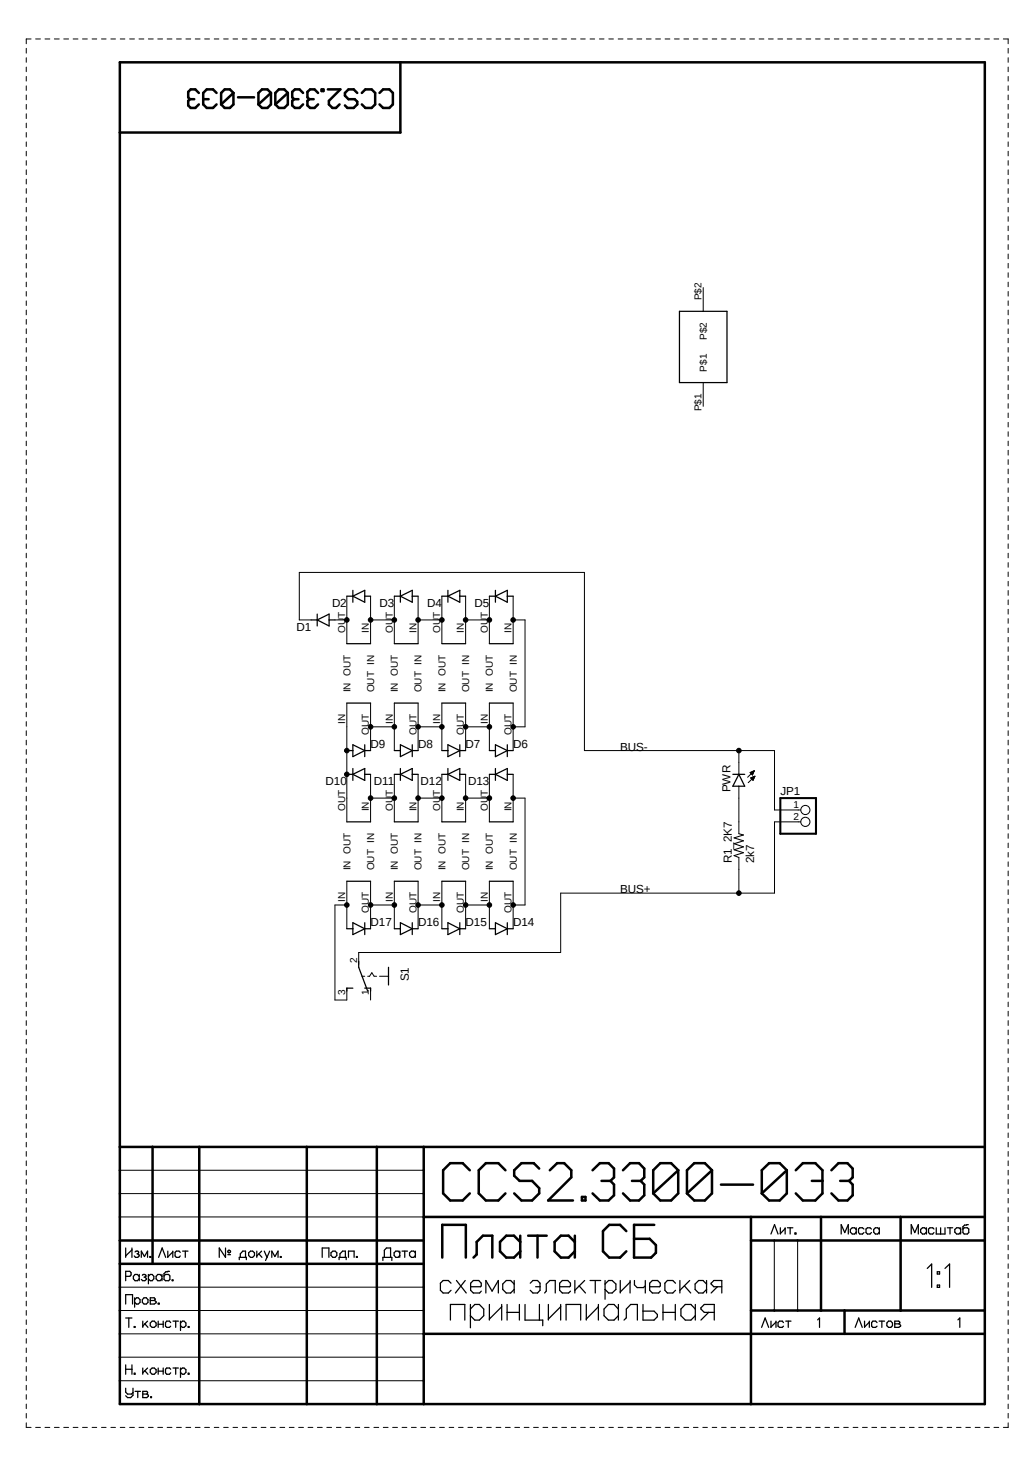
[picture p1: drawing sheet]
<svg xmlns="http://www.w3.org/2000/svg" width="210mm" height="297mm" viewBox="0 0 210 297" stroke-linecap="round" stroke-linejoin="round" font-family="sans-serif">
<path d="M5.2 7.9l199.7 282.2M204.9 7.9l-199.7 282.2" fill="none" stroke="#fff" stroke-width=".2"/>
<g fill="none" stroke="#000" stroke-width=".25">
<path d="M138 63.2h9.7v14.5h-9.7zM71.7 119.9v2.4M81.3 119.9v2.4M91 119.9v2.4M100.6 119.9v2.4M63.2 125.9h1.2M64.4 125.9l2.4-1.1v2.4zM64.4 124.8v2.4M66.8 125.9h1.2M70.4 130.8h4.9M70.4 121.1h1.3M71.7 121.1l2.4-1.2v2.4z"/>
<path d="M74.1 121.1h1.2M80.1 130.8h4.8M80.1 121.1h1.2M81.3 121.1l2.4-1.2v2.4zM83.7 121.1h1.2M89.7 130.8h4.9M89.7 121.1h1.3M91 121.1l2.4-1.2v2.4zM93.4 121.1h1.2M99.4 130.8h4.8M99.4 121.1h1.2M100.6 121.1l2.4-1.2v2.4z"/>
<path d="M103 121.1h1.2M70.4 142.8h4.9M70.4 157.3h1.3M70.4 152.5h1.3M71.7 151.3l2.4 1.2-2.4 1.2zM71.7 156.1v2.4M71.7 157.3l2.4-1.2v2.4zM74.1 157.3h1.2M74.1 151.3v2.4M74.1 152.5h1.2M80.1 142.8h4.8M80.1 157.3h1.2"/>
<path d="M80.1 152.5h1.2M81.3 151.3l2.4 1.2-2.4 1.2zM81.3 156.1v2.4M81.3 157.3l2.4-1.2v2.4zM83.7 157.3h1.2M83.7 151.3v2.4M83.7 152.5h1.2M89.7 142.8h4.9M89.7 157.3h1.3M89.7 152.5h1.3M91 151.3l2.4 1.2-2.4 1.2zM91 156.1v2.4"/>
<path d="M91 157.3l2.4-1.2v2.4zM93.4 157.3h1.2M93.4 151.3v2.4M93.4 152.5h1.2M99.4 142.8h4.8M99.4 157.3h1.2M99.4 152.5h1.2M100.6 151.3l2.4 1.2-2.4 1.2zM100.6 156.1v2.4M100.6 157.3l2.4-1.2v2.4zM103 157.3h1.2M103 151.3v2.4"/>
<path d="M103 152.5h1.2M148.8 157.3h2.5M150.1 157.3l1.2 2.4h-2.5zM70.4 179h4.9M70.4 167h4.9M80.1 179h4.8M80.1 167h4.8M89.7 179h4.9M89.7 167h4.9M99.4 179h4.8M99.4 167h4.8M70.4 188.7h1.3"/>
<path d="M71.7 187.5l2.4 1.2-2.4 1.2zM72.9 195.3v1.2l1.8 4.8M74.1 187.5v2.4M74.1 188.7h1.2M78.9 196.5v3.6M80.1 188.7h1.2M81.3 187.5l2.4 1.2-2.4 1.2zM83.7 187.5v2.4M83.7 188.7h1.2M89.7 188.7h1.3M91 187.5l2.4 1.2-2.4 1.2zM93.4 187.5v2.4"/>
<path d="M93.4 188.7h1.2M99.4 188.7h1.2M100.6 187.5l2.4 1.2-2.4 1.2zM103 187.5v2.4M103 188.7h1.2M71.7 200.7h-1.3v.6M74.1 200.7h1.2v.6M25.5 253.5v1.9M25.5 259.3h.9l.2-.3v-.4l-.2-.3h-.9v1.9M26.8 253.5v1.9M26.8 253.9l-1.3 1.2M27.4 254.3l.6-.1 .2 .1-.2 .4"/>
<path d="M27.8 254.7h.2M28 254.7l.3 .3-.3 .4h-.5l-.2-.3M28.3 258.9v1.3M28.3 259.3l-.4-.4h-.5l-.3 .4v.5l.3 .4h.5l.4-.4M28.7 255.4v-1.2l.6 1.1 .7-1.1v1.2M28.9 259.1l.2-.2h.3l.2 .2v.2l-.2 .2M29.3 259.5h.1M29.4 259.5l.3 .2v.2l-.3 .3h-.4l-.3-.3M30.1 259.3l.4-.4h.4l.3 .4v.5l-.3 .4h-.4l-.4-.4M30.1 258.9v1.9M30.4 255.3h.2v.1h-.2zM32.2 255.4l.7-1.9 .8 1.9"/>
<path d="M32.9 259.3l-.4-.4h-.5l-.3 .4v.5l.3 .4h.5l.4-.4M32.9 258.9v1.3M34.1 254.2v1.2M34.4 258.3l-.7 .1-.4 .3v1.2l.3 .3h.6l.3-.3v-.7l-.3-.3h-.6l-.3 .3M35.1 254.2v1.2M35.1 254.3l-1 1.1M36.6 254.4l-.2-.2h-.6l-.2 .2v.7l.2 .3h.6l.2-.3M37.1 254.2h1.1M37.6 254.2v1.2M45.8 253.5v1.9l-1.3-1.9v1.9M46.3 254.9h.5M46.4 254l.4 .2-.2 .3-.3-.2z"/>
<path d="M48.6 255.9v-.5h1.4v.5M48.8 255.4v-.7l.5-.5h.6v1.2M50.5 254.5l.4-.3h.4l.4 .3v.6l-.4 .3h-.4l-.4-.3zM52.2 254.2v1.2M52.6 254.7l.6 .7M53.1 254.2l-.9 .9M53.7 254.2l.5 1.2M54.2 255.4l-.3 .7M54.8 254.2l-.6 1.2M55.2 255.4v-1.2l.6 1.1 .7-1.1v1.2M56.9 255.3h.2v.1h-.2zM65.4 255.4v-1.9h1.4v1.9"/>
<path d="M67.2 254.5l.4-.3h.5l.3 .3v.6l-.3 .3h-.5l-.4-.3zM68.9 255.9v-.5h1.4v.5M69 255.4v-.7l.6-.5h.5v1.2M70.8 255.4v-1.2h1.1v1.2M72.4 255.3h.2v.1h-.2zM77.8 256.1v-.7h1.8v.7M78.1 255.4v-1.4l.4-.5h.8v1.9M81.2 254.5l-.3-.3h-.5l-.3 .3v.6l.3 .3h.5l.3-.3M81.2 254.2v1.2M81.7 254.2h1.1M82.2 254.2v1.2M84.4 254.5l-.4-.3h-.4l-.4 .3v.6l.4 .3h.4l.4-.3"/>
<path d="M84.4 254.2v1.2M156.6 250.7l.7-1.9 .7 1.9M158.5 249.4v1.3M159.5 249.4v1.3M159.5 249.6l-1 1M159.9 249.4h1.1M160.5 249.4v1.3M161.5 250.5h.2v.2h-.2zM170.9 250.7v-1.9l.7 1.6 .7-1.6v1.9M173.9 249.8l-.3-.4h-.5l-.4 .4v.5l.4 .4h.5l.3-.4M173.9 249.4v1.3M175.5 249.7l-.3-.3h-.6l-.2 .3v.7l.2 .3h.6l.3-.3"/>
<path d="M177 249.7l-.3-.3h-.5l-.3 .3v.7l.3 .3h.5l.3-.3M178.6 249.8l-.3-.4h-.5l-.3 .4v.5l.3 .4h.5l.3-.4M178.6 249.4v1.3M185.1 250.7v-1.9l.7 1.6 .7-1.6v1.9M188.2 249.8l-.4-.4h-.4l-.4 .4v.5l.4 .4h.4l.4-.4M188.2 249.4v1.3M188.3 257.7l.9-.9v4.7M189.7 249.7l-.3-.3h-.5l-.3 .3v.7l.3 .3h.5l.3-.3M190.2 249.4v1.3h1.7v-1.3M190.4 258.4h.4v.4h-.4zM191.1 249.4v1.3M191.9 257.7l1-.9v4.7"/>
<path d="M192.4 249.4h1.1M193 249.4v1.3M195.1 249.8l-.3-.4h-.5l-.4 .4v.5l.4 .4h.5l.3-.4M195.1 249.4v1.3M196.7 248.8l-.8 .1-.3 .3v1.2l.2 .3h.7l.3-.3v-.7l-.3-.3h-.7l-.2 .3M25.5 264.9v-1.9h1.4v1.9M25.5 277.3v1.9M25.5 267.8h1.3M25.5 278.2h1.3M26.2 267.8v1.9M26.8 277.3v1.9M27.3 269.5h.1v.2h-.1z"/>
<path d="M27.3 279h.1v.2h-.1zM27.3 263.7v1.9M27.3 264l.4-.3h.4l.3 .3v.6l-.3 .3h-.4l-.4-.3M29 268.4v1.3M29 277.9v1.3M29.3 263.7h.4l.4 .3v.6l-.4 .3h-.4l-.4-.3v-.6zM29.4 268.9l-.4 .5M29.4 268.9l.7 .8M29.4 278.5l.7 .7M30 268.4l-.6 .5M30 277.9l-1 1M30.5 264.2h.9l.3 .3v.2l-.4 .2h-.8v-1.2h.8l.2 .2-.2 .3"/>
<path d="M30.5 268.8l.4-.4h.4l.4 .4v.5l-.4 .4h-.4l-.4-.4zM30.5 278.3l.4-.4h.4l.4 .4v.5l-.4 .4h-.4l-.4-.4zM32.1 264.8h.2v.1h-.2zM32.1 268.4v1.3M32.1 277.9v1.3M32.1 269h1M32.1 278.6h1M33.1 268.4v1.3M33.1 277.9v1.3M34.7 268.7l-.3-.3h-.5l-.3 .3v.7l.3 .3h.5l.3-.3M34.7 278.2l-.3-.3h-.5l-.3 .3v.7l.3 .3h.5l.3-.3M35 260h.1v.2h-.1z"/>
<path d="M35.1 268.4h1.1M35.1 277.9h1.1M35.7 268.4v1.3M35.7 277.9v1.3M36.7 268.8l.3-.4h.4l.4 .4v.5l-.4 .4h-.4l-.3-.4M36.7 268.4v1.9M36.7 277.9v1.9M36.7 278.3l.3-.4h.4l.4 .4v.5l-.4 .4h-.4l-.3-.4M38.2 269.5h.2v.2h-.2zM38.2 279h.2v.2h-.2zM91.5 268.2v-3.2h2.9v3.2M91.6 260.7l-.5-.6h-1.1l-.5 .6v1.4l.5 .6h1.1l.5-.6"/>
<path d="M92.7 260.1l2 2.6M94.5 260.1l-2 2.6M95.5 265.9l.9-.9h1l.9 .9v1.4l-.9 .9h-1l-.9-.9M95.5 265v4.7M95.6 261.4h2l.1-.2v-.5l-.5-.6h-1.1l-.5 .6v1.4l.5 .6h1.3l.3-.4M98.7 262.7v-2.6l1.2 2.2 1.3-2.2v2.6M99.4 265v3.2M101.9 265v3.2M101.9 265.5l-2.5 2.5M103 265v3.2M103 266.6h2.5M104.4 260.9l-.7-.8h-.9l-.7 .8v1.1l.7 .7h.9l.7-.7"/>
<path d="M104.4 260.1v2.6M105.5 265v3.2M106.6 265v3.2h3.6v1.1M107.7 260.7l.5-.6h1l.5 .6v1.4l-.5 .6h-1l-.5-.6M108.8 261.4h.9M109.6 265v3.2M110.6 262.7l.4-.4v-1.4l.7-.8h1.1v2.6M111.4 265v3.2M113.7 261.4h2l.2-.2v-.5l-.6-.6h-1.1l-.5 .6v1.4l.5 .6h1.3l.4-.4M113.9 265v3.2M113.9 265.5l-2.5 2.5M115 268.2v-3.2h2.9v3.2"/>
<path d="M116.8 260.1v2.6M117.6 261.2l1.3 1.5M118.7 260.1l-1.9 2M119.1 265v3.2M119.8 260.1h2.2M120.9 260.1v2.6M121.5 265v3.2M121.5 265.5l-2.4 2.5M122.9 260.9l.7-.8h.7l.8 .8v1.1l-.8 .7h-.7l-.7-.7M122.9 260.1v3.8M125.6 265.9l-.9-.9h-1.1l-.9 .9v1.4l.9 .9h1.1l.9-.9M125.6 265v3.2"/>
<path d="M126 260.1v2.6M126.7 268.2l.5-.5v-1.8l.9-.9h1.4v3.2M128 260.1v2.6M128 260.5l-2 2M128.9 260.1v.9l.5 .6h1.3l.4-.4M130.6 265v3.2h2.2l.7-.7v-.5l-.7-.6h-2.2M131.1 260.1v2.6M132 261.4h1.9l.2-.2v-.5l-.5-.6h-1.1l-.5 .6v1.4l.5 .6h1.3l.3-.4M134.7 266.6h2.5M134.7 265v3.2M137.2 265v3.2M137.2 260.7l-.5-.6h-1.1l-.6 .6v1.4l.6 .6h1.1l.5-.6"/>
<path d="M138.1 260.1v2.6M139 261.2l1.3 1.5M140.1 260.1l-2 2M141.2 265.9l-.9-.9h-1.1l-.9 .9v1.4l.9 .9h1.1l.9-.9M141.2 265v3.2M143.5 260.9l-.7-.8h-.9l-.7 .8v1.1l.7 .7h.9l.7-.7M143.5 260.1v2.6M143.9 266.6l-1.5 1.6M145.1 266.6h-2.1l-.6-.7v-.2l.6-.7h2.1v3.2M145.7 261.4l-1.3 1.3M146.6 261.4h-1.6l-.6-.5v-.2l.6-.6h1.6v2.6M154.7 269.7l.7-1.9 .7 1.9"/>
<path d="M156.6 268.4v1.3M157.6 268.4v1.3M157.6 268.6l-1 1M159.1 268.7l-.2-.3h-.6l-.3 .3v.7l.3 .3h.6l.2-.3M159.6 268.4h1.1M160.1 268.4v1.3M166.1 268.1l.4-.3v1.9M173.7 269.7l.7-1.9 .7 1.9M175.6 268.4v1.3M176.6 268.6l-1 1M176.6 268.4v1.3M178.1 268.7l-.3-.3h-.5l-.3 .3v.7l.3 .3h.5l.3-.3"/>
<path d="M178.6 268.4h1.1M179.1 268.4v1.3M180.5 268.4h.4l.4 .4v.5l-.4 .4h-.4l-.4-.4v-.5zM181.7 268.9h.9l.3 .5-.4 .3h-.8v-1.3h.8l.3 .2-.3 .3M190.4 261.1h.4v.4h-.4zM194.6 268.1l.3-.3v1.9M25.5 282v.8l.4 .4h.8l.3-.3M27 282v1.5l-.5 .4h-.6l-.4-.4M27.4 282.7h1.1M28 282.7v1.2M29 283.2h.9l.2 .4-.3 .3h-.8v-1.2h.8l.2 .1-.2 .4M30.6 283.8h.2v.1h-.2z"/>
</g>
<g fill="none" stroke="#000" stroke-width=".2">
<path d="M5.3 9.8v1M5.3 11.7v1M5.3 13.6v1M5.3 15.5v1M5.3 17.4v1M5.3 19.3v1M6.3 7.9h-1v1M7.2 7.9h1M9.1 7.9h1M11 7.9h1M13 7.9h.9M14.9 7.9h.9"/>
<path d="M16.8 7.9h.9M18.7 7.9h.9M20.6 7.9h.9M22.5 7.9h1M24.4 7.9h1M26.3 7.9h1M28.2 7.9h1M30.1 7.9h1M32 7.9h1M34 7.9h.9M35.9 7.9h.9M37.8 7.9h.9"/>
<path d="M39.7 7.9h.9M41.6 7.9h.9M43.5 7.9h.9M45.4 7.9h1M47.3 7.9h1M49.2 7.9h1M51.1 7.9h1M53 7.9h1M54.9 7.9h1M56.9 7.9h.9M58.8 7.9h.9M60.7 7.9h.9"/>
<path d="M62.6 7.9h.9M64.5 7.9h.9M66.4 7.9h1M68.3 7.9h1M70.2 7.9h1M72.1 7.9h1M74 7.9h1M75.9 7.9h1M77.9 7.9h.9M79.8 7.9h.9M81.7 7.9h.9M83.6 7.9h.9"/>
<path d="M85.5 7.9h.9M87.4 7.9h.9M89.3 7.9h1M91.2 7.9h1M93.1 7.9h1M95 7.9h1M96.9 7.9h1M98.8 7.9h1M100.8 7.9h.9M102.7 7.9h.9M104.6 7.9h.9M106.5 7.9h.9"/>
<path d="M108.4 7.9h.9M110.3 7.9h1M112.2 7.9h1M114.1 7.9h1M116 7.9h1M117.9 7.9h1M119.8 7.9h1M121.8 7.9h.9M123.7 7.9h.9M125.6 7.9h.9M127.5 7.9h.9M129.4 7.9h.9"/>
<path d="M131.3 7.9h.9M133.2 7.9h1M135.1 7.9h1M137 7.9h1M138.9 7.9h1M140.8 7.9h1M142.7 7.9h1M144.7 7.9h.9M146.6 7.9h.9M148.5 7.9h.9M150.4 7.9h.9M152.3 7.9h.9"/>
<path d="M154.2 7.9h1M156.1 7.9h1M158 7.9h1M159.9 7.9h1M161.8 7.9h1M163.7 7.9h1M165.7 7.9h.9M167.6 7.9h.9M169.5 7.9h.9M171.4 7.9h.9M173.3 7.9h.9M175.2 7.9h.9"/>
<path d="M177.1 7.9h1M179 7.9h1M180.9 7.9h1M182.8 7.9h1M184.7 7.9h1M186.6 7.9h1M188.5 7.9h1M190.5 7.9h.9M192.4 7.9h.9M194.3 7.9h.9M196.2 7.9h.9M198.1 7.9h1"/>
<path d="M200 7.9h1M201.9 7.9h1M203.8 7.9h1v1M204.8 9.8v1M204.8 11.7v1M204.8 13.6v1M204.8 15.5v1M204.8 17.4v1M204.8 19.3v1M5.3 21.2v1M5.3 23.1v1M5.3 25v1"/>
<path d="M5.3 26.9v1M5.3 28.8v1M5.3 30.7v1M5.3 32.6v1M5.3 34.5v1M5.3 36.4v1M5.3 38.3v1M204.8 21.2v1M204.8 23.1v1M204.8 25v1M204.8 26.9v1M204.8 28.8v1"/>
<path d="M204.8 30.7v1M204.8 32.6v1M204.8 34.5v1M204.8 36.4v1M204.8 38.3v1M5.3 40.2v.9M5.3 42.1v1M5.3 44v1M5.3 45.9v1M5.3 47.8v1M5.3 49.7v1M5.3 51.6v1"/>
<path d="M5.3 53.5v.9M5.3 55.4v.9M5.3 57.3v1M5.3 59.2v1M142.8 58.4v4.8M204.8 40.2v.9M204.8 42.1v1M204.8 44v1M204.8 45.9v1M204.8 47.8v1M204.8 49.7v1M204.8 51.6v1"/>
<path d="M204.8 53.5v.9M204.8 55.4v.9M204.8 57.3v1M204.8 59.2v1M5.3 61.1v1M5.3 63v1M5.3 64.9v1M5.3 66.8v1M5.3 68.7v.9M5.3 70.6v.9M5.3 72.5v.9M5.3 74.4v1"/>
<path d="M5.3 76.3v1M5.3 78.2v1M142.8 77.7v4.8M204.8 61.1v1M204.8 63v1M204.8 64.9v1M204.8 66.8v1M204.8 68.7v.9M204.8 70.6v.9M204.8 72.5v.9M204.8 74.4v1M204.8 76.3v1"/>
<path d="M204.8 78.2v1M5.3 80.1v1M5.3 82v.9M5.3 83.9v.9M5.3 85.8v.9M5.3 87.7v.9M5.3 89.6v1M5.3 91.5v1M5.3 93.4v1M5.3 95.3v1M5.3 97.2v.9M5.3 99.1v.9"/>
<path d="M204.8 80.1v1M204.8 82v.9M204.8 83.9v.9M204.8 85.8v.9M204.8 87.7v.9M204.8 89.6v1M204.8 91.5v1M204.8 93.4v1M204.8 95.3v1M204.8 97.2v.9M204.8 99.1v.9M5.3 101v.9"/>
<path d="M5.3 102.9v.9M5.3 104.8v.9M5.3 106.7v1M5.3 108.6v1M5.3 110.5v.9M5.3 112.4v.9M5.3 114.3v.9M5.3 116.2v.9M5.3 118.1v.9M5.3 120v.9M204.8 101v.9M204.8 102.9v.9"/>
<path d="M204.8 104.8v.9M204.8 106.7v1M204.8 108.6v1M204.8 110.5v.9M204.8 112.4v.9M204.8 114.3v.9M204.8 116.2v.9M204.8 118.1v.9M204.8 120v.9M5.3 121.9v1M5.3 123.8v1M5.3 125.7v.9"/>
<path d="M5.3 127.6v.9M5.3 129.5v.9M5.3 131.4v.9M5.3 133.3v.9M5.3 135.2v.9M5.3 137.1v.9M5.3 139v1M63.2 125.9h-2.4v-9.6h57.9v36.2h38.6v12h5.3M68 125.9h2.4M70.4 121.1v9.7M75.3 121.1v9.7M75.3 125.9h4.8"/>
<path d="M80.1 121.1v9.7M84.9 121.1v9.7M84.9 125.9h4.8M89.7 121.1v9.7M94.6 121.1v9.7M94.6 125.9h4.8M99.4 121.1v9.7M104.2 121.1v9.7M104.2 125.9h2.4v21.8h-2.4M204.8 121.9v1M204.8 123.8v1M204.8 125.7v.9"/>
<path d="M204.8 127.6v.9M204.8 129.5v.9M204.8 131.4v.9M204.8 133.3v.9M204.8 135.2v.9M204.8 137.1v.9M204.8 139v1M5.3 140.9v.9M5.3 142.8v.9M5.3 144.7v.9M5.3 146.6v.9M5.3 148.5v.9"/>
<path d="M5.3 150.4v.9M5.3 152.3v.9M5.3 154.2v.9M5.3 156.1v.9M5.3 158v.9M5.3 159.9v.9M70.4 142.8v24.2M75.3 142.8v9.7M75.3 157.3v9.7M75.3 147.7h4.8M80.1 142.8v9.7M80.1 157.3v9.7"/>
<path d="M84.9 142.8v9.7M84.9 157.3v9.7M84.9 147.7h4.8M89.7 142.8v9.7M89.7 157.3v9.7M94.6 142.8v9.7M94.6 157.3v9.7M94.6 147.7h4.8M99.4 142.8v9.7M99.4 157.3v9.7M104.2 142.8v9.7M104.2 157.3v9.7"/>
<path d="M150.1 152.5v4.8M150.1 159.7v9.7M152.4 156.9l.8-.3-.4 .8zM152.4 157h.6M152.4 156.9h.6M152.5 158l.8-.3-.3 .8zM152.5 158.1h.7M152.5 157.1h.5M152.6 158.2h.5M152.6 157.2h.4M152.6 158h.6M152.6 156.8h.5"/>
<path d="M152.7 158.2h.4M152.7 157.3h.2M152.7 158.3h.3M152.7 157.4h.2M152.8 157.9h.4M152.8 156.8h.3M152.8 158.4h.2M152.8 157.4h.1M152.9 158.5h.1M153 157.8h.2M153 156.7h.2M153.2 157.7h.1"/>
<path d="M153.2 156.6h.1M153.2 156.6l-1.4 1.3M153.3 157.7l-1.3 1.3M204.8 140.9v.9M204.8 142.8v.9M204.8 144.7v.9M204.8 146.6v.9M204.8 148.5v.9M204.8 150.4v.9M204.8 152.3v.9M204.8 154.2v.9M204.8 156.1v.9"/>
<path d="M204.8 158v.9M204.8 159.9v.9M5.3 161.8v.9M5.3 163.7v.9M5.3 165.6v.9M5.3 167.5v.9M5.3 169.4v.9M5.3 171.3v.9M5.3 173.2v.9M5.3 175.1v.9M5.3 177v.9M5.3 178.9v.9"/>
<path d="M70.4 179v9.7M75.3 179v9.7M75.3 162.1h4.8M80.1 179v9.7M84.9 179v9.7M84.9 162.1h4.8M89.7 179v9.7M94.6 179v9.7M94.6 162.1h4.8M99.4 179v9.7M104.2 179v9.7M104.2 162.1h2.4v21.8h-2.4"/>
<path d="M150.1 174.2v7.2M162.6 167h-5.3v14.4h-43.4v12.1h-41v2.4M204.8 161.8v.9M204.8 163.7v.9M204.8 165.6v.9M204.8 167.5v.9M204.8 169.4v.9M204.8 171.3v.9M204.8 173.2v.9M204.8 175.1v.9M204.8 177v.9M204.8 178.9v.9"/>
<path d="M5.3 180.8v.9M5.3 182.7v.9M5.3 184.6v.9M5.3 186.5v.9M5.3 188.4v.9M5.3 190.2v1M5.3 192.2v.9M5.3 194.1v.9M5.3 196v.9M5.3 197.9v.9M5.3 199.8v.9M70.4 183.9h-2.4v19.3h2.4v-2.5"/>
<path d="M73.5 198.3h.6M74.7 198.3h.4l.4-.7 .5 .7h.5M75.3 183.9h4.8M77.1 198.3h1.8M84.9 183.9h4.8M94.6 183.9h4.8M204.8 180.8v.9M204.8 182.7v.9M204.8 184.6v.9M204.8 186.5v.9M204.8 188.4v.9M204.8 190.2v1"/>
<path d="M204.8 192.2v.9M204.8 194.1v.9M204.8 196v.9M204.8 197.9v.9M204.8 199.8v.9M5.3 201.7v.9M5.3 203.6v.9M5.3 205.4v1M5.3 207.3v1M5.3 209.3v.9M5.3 211.2v.9M5.3 213.1v.9"/>
<path d="M5.3 215v.9M5.3 216.9v.9M5.3 218.7v1M75.3 200.7v2.5M204.8 201.7v.9M204.8 203.6v.9M204.8 205.4v1M204.8 207.3v1M204.8 209.3v.9M204.8 211.2v.9M204.8 213.1v.9M204.8 215v.9"/>
<path d="M204.8 216.9v.9M204.8 218.7v1M5.3 220.6v1M5.3 222.5v1M5.3 224.5v.9M5.3 226.4v.9M5.3 228.3v.9M5.3 230.2v.9M5.3 232.1v.9M5.3 233.9v1M5.3 235.8v1M5.3 237.7v1"/>
<path d="M5.3 239.6v1M24.3 237.7h61.8M204.8 220.6v1M204.8 222.5v1M204.8 224.5v.9M204.8 226.4v.9M204.8 228.3v.9M204.8 230.2v.9M204.8 232.1v.9M204.8 233.9v1M204.8 235.8v1M204.8 237.7v1"/>
<path d="M204.8 239.6v1M5.3 241.6v.9M5.3 243.5v.9M5.3 245.4v.9M5.3 247.2v1M5.3 249.1v1M5.3 251v1M5.3 252.9v1M5.3 254.8v1M5.3 256.8v.9M5.3 258.7v.9M24.3 242.5h61.8"/>
<path d="M24.3 247.2h61.8M157.3 252v14.2M162 252v14.2M204.8 241.6v.9M204.8 243.5v.9M204.8 245.4v.9M204.8 247.2v1M204.8 249.1v1M204.8 251v1M204.8 252.9v1M204.8 254.8v1M204.8 256.8v.9"/>
<path d="M204.8 258.7v.9M5.3 260.6v.9M5.3 262.4v1M5.3 264.3v1M5.3 266.2v1M5.3 268.1v1M5.3 270v1M5.3 271.9v1M5.3 273.9v.9M5.3 275.7v1M5.3 277.6v1M5.3 279.5v1"/>
<path d="M24.3 261.5h61.8M24.3 266.2h61.8M24.3 271h61.8M24.3 275.7h61.8M204.8 260.6v.9M204.8 262.4v1M204.8 264.3v1M204.8 266.2v1M204.8 268.1v1M204.8 270v1M204.8 271.9v1M204.8 273.9v.9"/>
<path d="M204.8 275.7v1M204.8 277.6v1M204.8 279.5v1M5.3 281.4v1M5.3 283.3v1M5.3 285.2v1M5.3 287.1v1M5.3 289.1v.9h1M7.2 290h1M9.1 290h1M11 290h1M13 290h.9"/>
<path d="M14.9 290h.9M16.8 290h.9M18.7 290h.9M20.6 290h.9M22.5 290h1M24.3 280.5h61.8M24.4 290h1M26.3 290h1M28.2 290h1M30.1 290h1M32 290h1M34 290h.9"/>
<path d="M35.9 290h.9M37.8 290h.9M39.7 290h.9M41.6 290h.9M43.5 290h.9M45.4 290h1M47.3 290h1M49.2 290h1M51.1 290h1M53 290h1M54.9 290h1M56.9 290h.9"/>
<path d="M58.8 290h.9M60.7 290h.9M62.6 290h.9M64.5 290h.9M66.4 290h1M68.3 290h1M70.2 290h1M72.1 290h1M74 290h1M75.9 290h1M77.9 290h.9M79.8 290h.9"/>
<path d="M81.7 290h.9M83.6 290h.9M85.5 290h.9M87.4 290h.9M89.3 290h1M91.2 290h1M93.1 290h1M95 290h1M96.9 290h1M98.8 290h1M100.8 290h.9M102.7 290h.9"/>
<path d="M104.6 290h.9M106.5 290h.9M108.4 290h.9M110.3 290h1M112.2 290h1M114.1 290h1M116 290h1M117.9 290h1M119.8 290h1M121.8 290h.9M123.7 290h.9M125.6 290h.9"/>
<path d="M127.5 290h.9M129.4 290h.9M131.3 290h.9M133.2 290h1M135.1 290h1M137 290h1M138.9 290h1M140.8 290h1M142.7 290h1M144.7 290h.9M146.6 290h.9M148.5 290h.9"/>
<path d="M150.4 290h.9M152.3 290h.9M154.2 290h1M156.1 290h1M158 290h1M159.9 290h1M161.8 290h1M163.7 290h1M165.7 290h.9M167.6 290h.9M169.5 290h.9M171.4 290h.9"/>
<path d="M173.3 290h.9M175.2 290h.9M177.1 290h1M179 290h1M180.9 290h1M182.8 290h1M184.7 290h1M186.6 290h1M188.5 290h1M190.5 290h.9M192.4 290h.9M194.3 290h.9"/>
<path d="M196.2 290h.9M198.1 290h1M200 290h1M201.9 290h1M204.8 281.4v1M204.8 283.3v1M204.8 285.2v1M204.8 287.1v1M204.8 289.1v.9h-1"/>
<circle cx="70.4" cy="125.9" r=".46"/>
<circle cx="75.3" cy="125.9" r=".46"/>
<circle cx="80.1" cy="125.9" r=".46"/>
<circle cx="84.9" cy="125.9" r=".46"/>
<circle cx="89.7" cy="125.9" r=".46"/>
<circle cx="94.6" cy="125.9" r=".46"/>
<circle cx="99.4" cy="125.9" r=".46"/>
<circle cx="104.2" cy="125.9" r=".46"/>
<circle cx="70.4" cy="152.5" r=".46"/>
<circle cx="70.4" cy="157.3" r=".46"/>
<circle cx="75.3" cy="147.7" r=".46"/>
<circle cx="80.1" cy="147.7" r=".46"/>
<circle cx="84.9" cy="147.7" r=".46"/>
<circle cx="89.7" cy="147.7" r=".46"/>
<circle cx="94.6" cy="147.7" r=".46"/>
<circle cx="99.4" cy="147.7" r=".46"/>
<circle cx="104.2" cy="147.7" r=".46"/>
<circle cx="150.1" cy="152.5" r=".46"/>
<circle cx="75.3" cy="162.1" r=".46"/>
<circle cx="80.1" cy="162.1" r=".46"/>
<circle cx="84.9" cy="162.1" r=".46"/>
<circle cx="89.7" cy="162.1" r=".46"/>
<circle cx="94.6" cy="162.1" r=".46"/>
<circle cx="99.4" cy="162.1" r=".46"/>
<circle cx="104.2" cy="162.1" r=".46"/>
<circle cx="163.6" cy="164.6" r=".93"/>
<circle cx="163.6" cy="167" r=".93"/>
<circle cx="70.4" cy="183.9" r=".46"/>
<circle cx="75.3" cy="183.9" r=".46"/>
<circle cx="80.1" cy="183.9" r=".46"/>
<circle cx="84.9" cy="183.9" r=".46"/>
<circle cx="89.7" cy="183.9" r=".46"/>
<circle cx="94.6" cy="183.9" r=".46"/>
<circle cx="99.4" cy="183.9" r=".46"/>
<circle cx="104.2" cy="183.9" r=".46"/>
<circle cx="150.1" cy="181.4" r=".46"/>
</g>
<path d="M150.1 169.4l.9 .2-1.9 .6 1.9 .6-1.9 .6 1.9 .6-1.9 .6 1.9 .6-1.9 .6 1 .4" fill="none" stroke="#000" stroke-width=".21"/>
<path d="M158.5 162.1h7.2v7.3h-7.2z" fill="none" stroke="#000" stroke-width=".42"/>
<g fill="#000">
<circle cx="70.4" cy="125.9" r=".46"/>
<circle cx="75.3" cy="125.9" r=".46"/>
<circle cx="80.1" cy="125.9" r=".46"/>
<circle cx="84.9" cy="125.9" r=".46"/>
<circle cx="89.7" cy="125.9" r=".46"/>
<circle cx="94.6" cy="125.9" r=".46"/>
<circle cx="99.4" cy="125.9" r=".46"/>
<circle cx="104.2" cy="125.9" r=".46"/>
<circle cx="70.4" cy="152.5" r=".46"/>
<circle cx="70.4" cy="157.3" r=".46"/>
<circle cx="75.3" cy="147.7" r=".46"/>
<circle cx="80.1" cy="147.7" r=".46"/>
<circle cx="84.9" cy="147.7" r=".46"/>
<circle cx="89.7" cy="147.7" r=".46"/>
<circle cx="94.6" cy="147.7" r=".46"/>
<circle cx="99.4" cy="147.7" r=".46"/>
<circle cx="104.2" cy="147.7" r=".46"/>
<circle cx="150.1" cy="152.5" r=".46"/>
<circle cx="75.3" cy="162.1" r=".46"/>
<circle cx="80.1" cy="162.1" r=".46"/>
<circle cx="84.9" cy="162.1" r=".46"/>
<circle cx="89.7" cy="162.1" r=".46"/>
<circle cx="94.6" cy="162.1" r=".46"/>
<circle cx="99.4" cy="162.1" r=".46"/>
<circle cx="104.2" cy="162.1" r=".46"/>
<circle cx="70.4" cy="183.9" r=".46"/>
<circle cx="75.3" cy="183.9" r=".46"/>
<circle cx="80.1" cy="183.9" r=".46"/>
<circle cx="84.9" cy="183.9" r=".46"/>
<circle cx="89.7" cy="183.9" r=".46"/>
<circle cx="94.6" cy="183.9" r=".46"/>
<circle cx="99.4" cy="183.9" r=".46"/>
<circle cx="104.2" cy="183.9" r=".46"/>
<circle cx="150.1" cy="181.4" r=".46"/>
</g>
<g fill="none" stroke="#000" stroke-width=".51">
<path d="M24.3 12.7h175.7v272.5h-175.7zM40.4 18.9l-.7-.7h-1l-.5 .5v1.1l.4 .4M44 18.9l-.7-.7h-1.3l-.7 .7v2.3l.7 .7h1.3l.7-.7M47.4 18.9v2.3l-.7 .7h-1.1l-.7-.7M47.4 18.9l-.7-.7h-1.1l-.7 .7v2.3M47.4 18.9l-2.5 2.3M48.3 19.8h3.3M55 18.9v2.3l-.7 .7h-1.1l-.7-.7M55 18.9l-.7-.7h-1.1l-.7 .7v2.3M55 18.9l-2.5 2.3M58.5 18.9v2.3l-.8 .7h-1.1l-.7-.7M58.5 18.9l-.8-.7h-1.1l-.7 .7v2.3"/>
<path d="M58.5 18.9l-2.6 2.3M61.6 18.9l-.8-.7h-.9l-.5 .5v1.1l.3 .4M64.6 18.9l-.7-.7h-.9l-.6 .5v1.1l.4 .4M65.3 18.2h.4v.3h-.4zM66.6 18.2h2.5l-2.3 2.3v.7l.7 .7h.7l.8-.7M72.6 18.9l-.8-.7h-1l-.7 .7v.5l.7 .8h1.3l.5 .5v.5l-.8 .7h-1.2l-.5-.5M73.5 18.9l.7-.7h1.3l.7 .7v2.3l-.7 .7h-1.3l-.7-.7M77.1 18.9l.7-.7h1.3l.7 .7v2.3l-.7 .7h-1.3l-.7-.7M81.3 12.7v14.2h-57M38.6 20.2l-.4 .3v.9l.5 .5h1l.7-.7M38.6 20.2h.9M41.3 20.2h1.1"/>
<path d="M59.7 20.2l-.3 .3v.9l.5 .5h.9l.8-.7M59.7 20.2h.9M62.8 20.2l-.4 .3v.9l.6 .5h.9l.7-.7M62.8 20.2h.9M24.3 233h175.7M31 233v23.8M40.5 233v52.2M62.3 233v52.2M76.5 233v52.2M86.1 233v52.2M95.4 237.7l-1.4-1.4h-2.6l-1.4 1.4v4.7l1.4 1.5h2.6l1.4-1.5M102.7 237.7l-1.5-1.4h-2.5l-1.5 1.4v4.7l1.5 1.5h2.5l1.5-1.5"/>
<path d="M109.5 237.4l-1.1-1.1h-2.5l-1.5 1.4v1.1l1.1 1.1h2.6l1.4 1.5v1l-1.4 1.5h-2.2l-1.5-1.5M111.7 237.7l1.5-1.4h1.4l1.4 1.4v1.5l-4.7 4.7h5.1M120.4 237.7l1.4-1.4h1.8l1.1 1.1v1.8l-.7 .7M122.2 239.9h1.8M124 239.9l.7 .8v2.1l-1.1 1.1h-1.8l-1.4-1.5M126.5 237.7l1.5-1.4h1.8l1.1 1.1v1.8l-.8 .7M128.4 239.9h1.7M130.1 239.9l.8 .8v2.1l-1.1 1.1h-1.8l-1.5-1.5M137.8 237.7l-1.5-1.4h-2.2l-1.4 1.4v4.7M137.8 237.7v4.7l-1.5 1.5h-2.2l-1.4-1.5M137.8 237.7l-5.1 4.7M144.6 237.7l-1.4-1.4h-2.2l-1.5 1.4v4.7"/>
<path d="M144.6 237.7v4.7l-1.4 1.5h-2.2l-1.5-1.5M144.6 237.7l-5.1 4.7M159.8 237.7l-1.4-1.4h-2.2l-1.5 1.4v4.7M159.8 237.7v4.7l-1.4 1.5h-2.2l-1.5-1.5M159.8 237.7l-5.1 4.7M161.6 237.7l1.5-1.4h2.5l1.4 1.4v4.7l-1.4 1.5h-2.5l-1.5-1.5M164.9 239.9h2.1M168.9 237.7l1.4-1.4h1.8l1.1 1.1v1.8l-.7 .7M170.6 239.9h1.9M172.5 239.9l.7 .8v2.1l-1.1 1.1h-1.8l-1.4-1.5M24.3 252h61.8M24.3 256.8h61.8"/>
<path d="M86.1 247.2h113.9M89.8 255.5v-6.7h4.8v6.7M96.2 255.5l.6-.7v-2.5l1.3-1.3h1.9v4.5M105.7 252.3l-1.3-1.3h-1.6l-1.2 1.3v1.9l1.2 1.3h1.6l1.3-1.3M105.7 251v4.5M107.3 251h3.7M109.2 251v4.5M116.8 252.3l-1.3-1.3h-1.6l-1.3 1.3v1.9l1.3 1.3h1.6l1.3-1.3M116.8 251v4.5M118.2 243.2h.7v.7h-.7zM127.2 250.1l-1.3-1.3h-2.2l-1.2 1.3v4.1l1.2 1.3h2.2l1.3-1.3M132.9 248.8h-4.1v6.7h3.4l1-1v-1.6l-1.2-1.2h-3.2"/>
<path d="M146.4 240.7h6.6M152.5 252h47.5M152.5 247.2v38M166.8 247.2v19M182.9 247.2v19M86.1 271h113.9M152.5 266.2h47.5M171.5 266.2v4.8"/>
</g>
<g font-size="2.4">
<text x="67.4" y="123.3">D2</text>
<text x="77.1" y="123.3">D3</text>
<text x="86.7" y="123.3">D4</text>
<text x="96.4" y="123.3">D5</text>
<text x="60.2" y="128.1">D1</text>
<text x="75.3" y="152">D9</text>
<text x="84.9" y="152">D8</text>
<text x="94.6" y="152">D7</text>
<text x="104.2" y="152">D6</text>
<text x="125.9" y="152.5">BUS-</text>
<text x="66.1" y="159.5">D10</text>
<text x="75.9" y="159.5">D11</text>
<text x="85.4" y="159.5">D12</text>
<text x="95.1" y="159.5">D13</text>
<text x="148.4" y="161" transform="rotate(-90 148.4 161)">PWR</text>
<text x="158.5" y="161.5">JP1</text>
<text x="148.6" y="175.4" transform="rotate(-90 148.6 175.4)">R1_2K7</text>
<text x="153.2" y="175.4" transform="rotate(-90 153.2 175.4)">2k7</text>
<text x="125.9" y="181.4">BUS+</text>
<text x="75.3" y="188.2">D17</text>
<text x="84.9" y="188.2">D16</text>
<text x="94.6" y="188.2">D15</text>
<text x="104.2" y="188.2">D14</text>
<text x="83" y="199.4" transform="rotate(-90 83 199.4)">S1</text>
</g>
<g font-size="2">
<text x="142.5" y="61" transform="rotate(-90 142.5 61)">P$2</text>
<text x="143.6" y="69.1" transform="rotate(-90 143.6 69.1)">P$2</text>
<text x="143.6" y="75.5" transform="rotate(-90 143.6 75.5)">P$1</text>
<text x="142.5" y="83.6" transform="rotate(-90 142.5 83.6)">P$1</text>
<text x="70.1" y="128.6" transform="rotate(-90 70.1 128.6)">OUT</text>
<text x="74.9" y="128.6" transform="rotate(-90 74.9 128.6)">IN</text>
<text x="79.8" y="128.6" transform="rotate(-90 79.8 128.6)">OUT</text>
<text x="84.6" y="128.6" transform="rotate(-90 84.6 128.6)">IN</text>
<text x="89.4" y="128.6" transform="rotate(-90 89.4 128.6)">OUT</text>
<text x="94.2" y="128.6" transform="rotate(-90 94.2 128.6)">IN</text>
<text x="99.1" y="128.6" transform="rotate(-90 99.1 128.6)">OUT</text>
<text x="103.9" y="128.6" transform="rotate(-90 103.9 128.6)">IN</text>
<text x="71.2" y="140.6" transform="rotate(-90 71.2 140.6)">IN OUT</text>
<text x="76" y="140.6" transform="rotate(-90 76 140.6)">OUT IN</text>
<text x="80.8" y="140.6" transform="rotate(-90 80.8 140.6)">IN OUT</text>
<text x="85.6" y="140.6" transform="rotate(-90 85.6 140.6)">OUT IN</text>
<text x="90.5" y="140.6" transform="rotate(-90 90.5 140.6)">IN OUT</text>
<text x="95.3" y="140.6" transform="rotate(-90 95.3 140.6)">OUT IN</text>
<text x="100.1" y="140.6" transform="rotate(-90 100.1 140.6)">IN OUT</text>
<text x="104.9" y="140.6" transform="rotate(-90 104.9 140.6)">OUT IN</text>
<text x="70.1" y="147.1" transform="rotate(-90 70.1 147.1)">IN</text>
<text x="74.9" y="149.3" transform="rotate(-90 74.9 149.3)">OUT</text>
<text x="79.8" y="147.1" transform="rotate(-90 79.8 147.1)">IN</text>
<text x="84.6" y="149.3" transform="rotate(-90 84.6 149.3)">OUT</text>
<text x="89.4" y="147.1" transform="rotate(-90 89.4 147.1)">IN</text>
<text x="94.2" y="149.3" transform="rotate(-90 94.2 149.3)">OUT</text>
<text x="99.1" y="147.1" transform="rotate(-90 99.1 147.1)">IN</text>
<text x="103.9" y="149.3" transform="rotate(-90 103.9 149.3)">OUT</text>
<text x="70.1" y="164.8" transform="rotate(-90 70.1 164.8)">OUT</text>
<text x="74.9" y="164.8" transform="rotate(-90 74.9 164.8)">IN</text>
<text x="79.8" y="164.8" transform="rotate(-90 79.8 164.8)">OUT</text>
<text x="84.6" y="164.8" transform="rotate(-90 84.6 164.8)">IN</text>
<text x="89.4" y="164.8" transform="rotate(-90 89.4 164.8)">OUT</text>
<text x="94.2" y="164.8" transform="rotate(-90 94.2 164.8)">IN</text>
<text x="99.1" y="164.8" transform="rotate(-90 99.1 164.8)">OUT</text>
<text x="103.9" y="164.8" transform="rotate(-90 103.9 164.8)">IN</text>
<text x="161.2" y="164.2">1</text>
<text x="161.2" y="166.6">2</text>
<text x="71.2" y="176.8" transform="rotate(-90 71.2 176.8)">IN OUT</text>
<text x="76" y="176.8" transform="rotate(-90 76 176.8)">OUT IN</text>
<text x="80.8" y="176.8" transform="rotate(-90 80.8 176.8)">IN OUT</text>
<text x="85.6" y="176.8" transform="rotate(-90 85.6 176.8)">OUT IN</text>
<text x="90.5" y="176.8" transform="rotate(-90 90.5 176.8)">IN OUT</text>
<text x="95.3" y="176.8" transform="rotate(-90 95.3 176.8)">OUT IN</text>
<text x="100.1" y="176.8" transform="rotate(-90 100.1 176.8)">IN OUT</text>
<text x="104.9" y="176.8" transform="rotate(-90 104.9 176.8)">OUT IN</text>
<text x="70.1" y="183.2" transform="rotate(-90 70.1 183.2)">IN</text>
<text x="74.9" y="185.5" transform="rotate(-90 74.9 185.5)">OUT</text>
<text x="79.8" y="183.2" transform="rotate(-90 79.8 183.2)">IN</text>
<text x="84.6" y="185.5" transform="rotate(-90 84.6 185.5)">OUT</text>
<text x="89.4" y="183.2" transform="rotate(-90 89.4 183.2)">IN</text>
<text x="94.2" y="185.5" transform="rotate(-90 94.2 185.5)">OUT</text>
<text x="99.1" y="183.2" transform="rotate(-90 99.1 183.2)">IN</text>
<text x="103.9" y="185.5" transform="rotate(-90 103.9 185.5)">OUT</text>
<text x="72.5" y="195.6" transform="rotate(-90 72.5 195.6)">2</text>
<text x="70.1" y="202.2" transform="rotate(-90 70.1 202.2)">3</text>
<text x="74.9" y="202.2" transform="rotate(-90 74.9 202.2)">1</text>
</g>
</svg>
